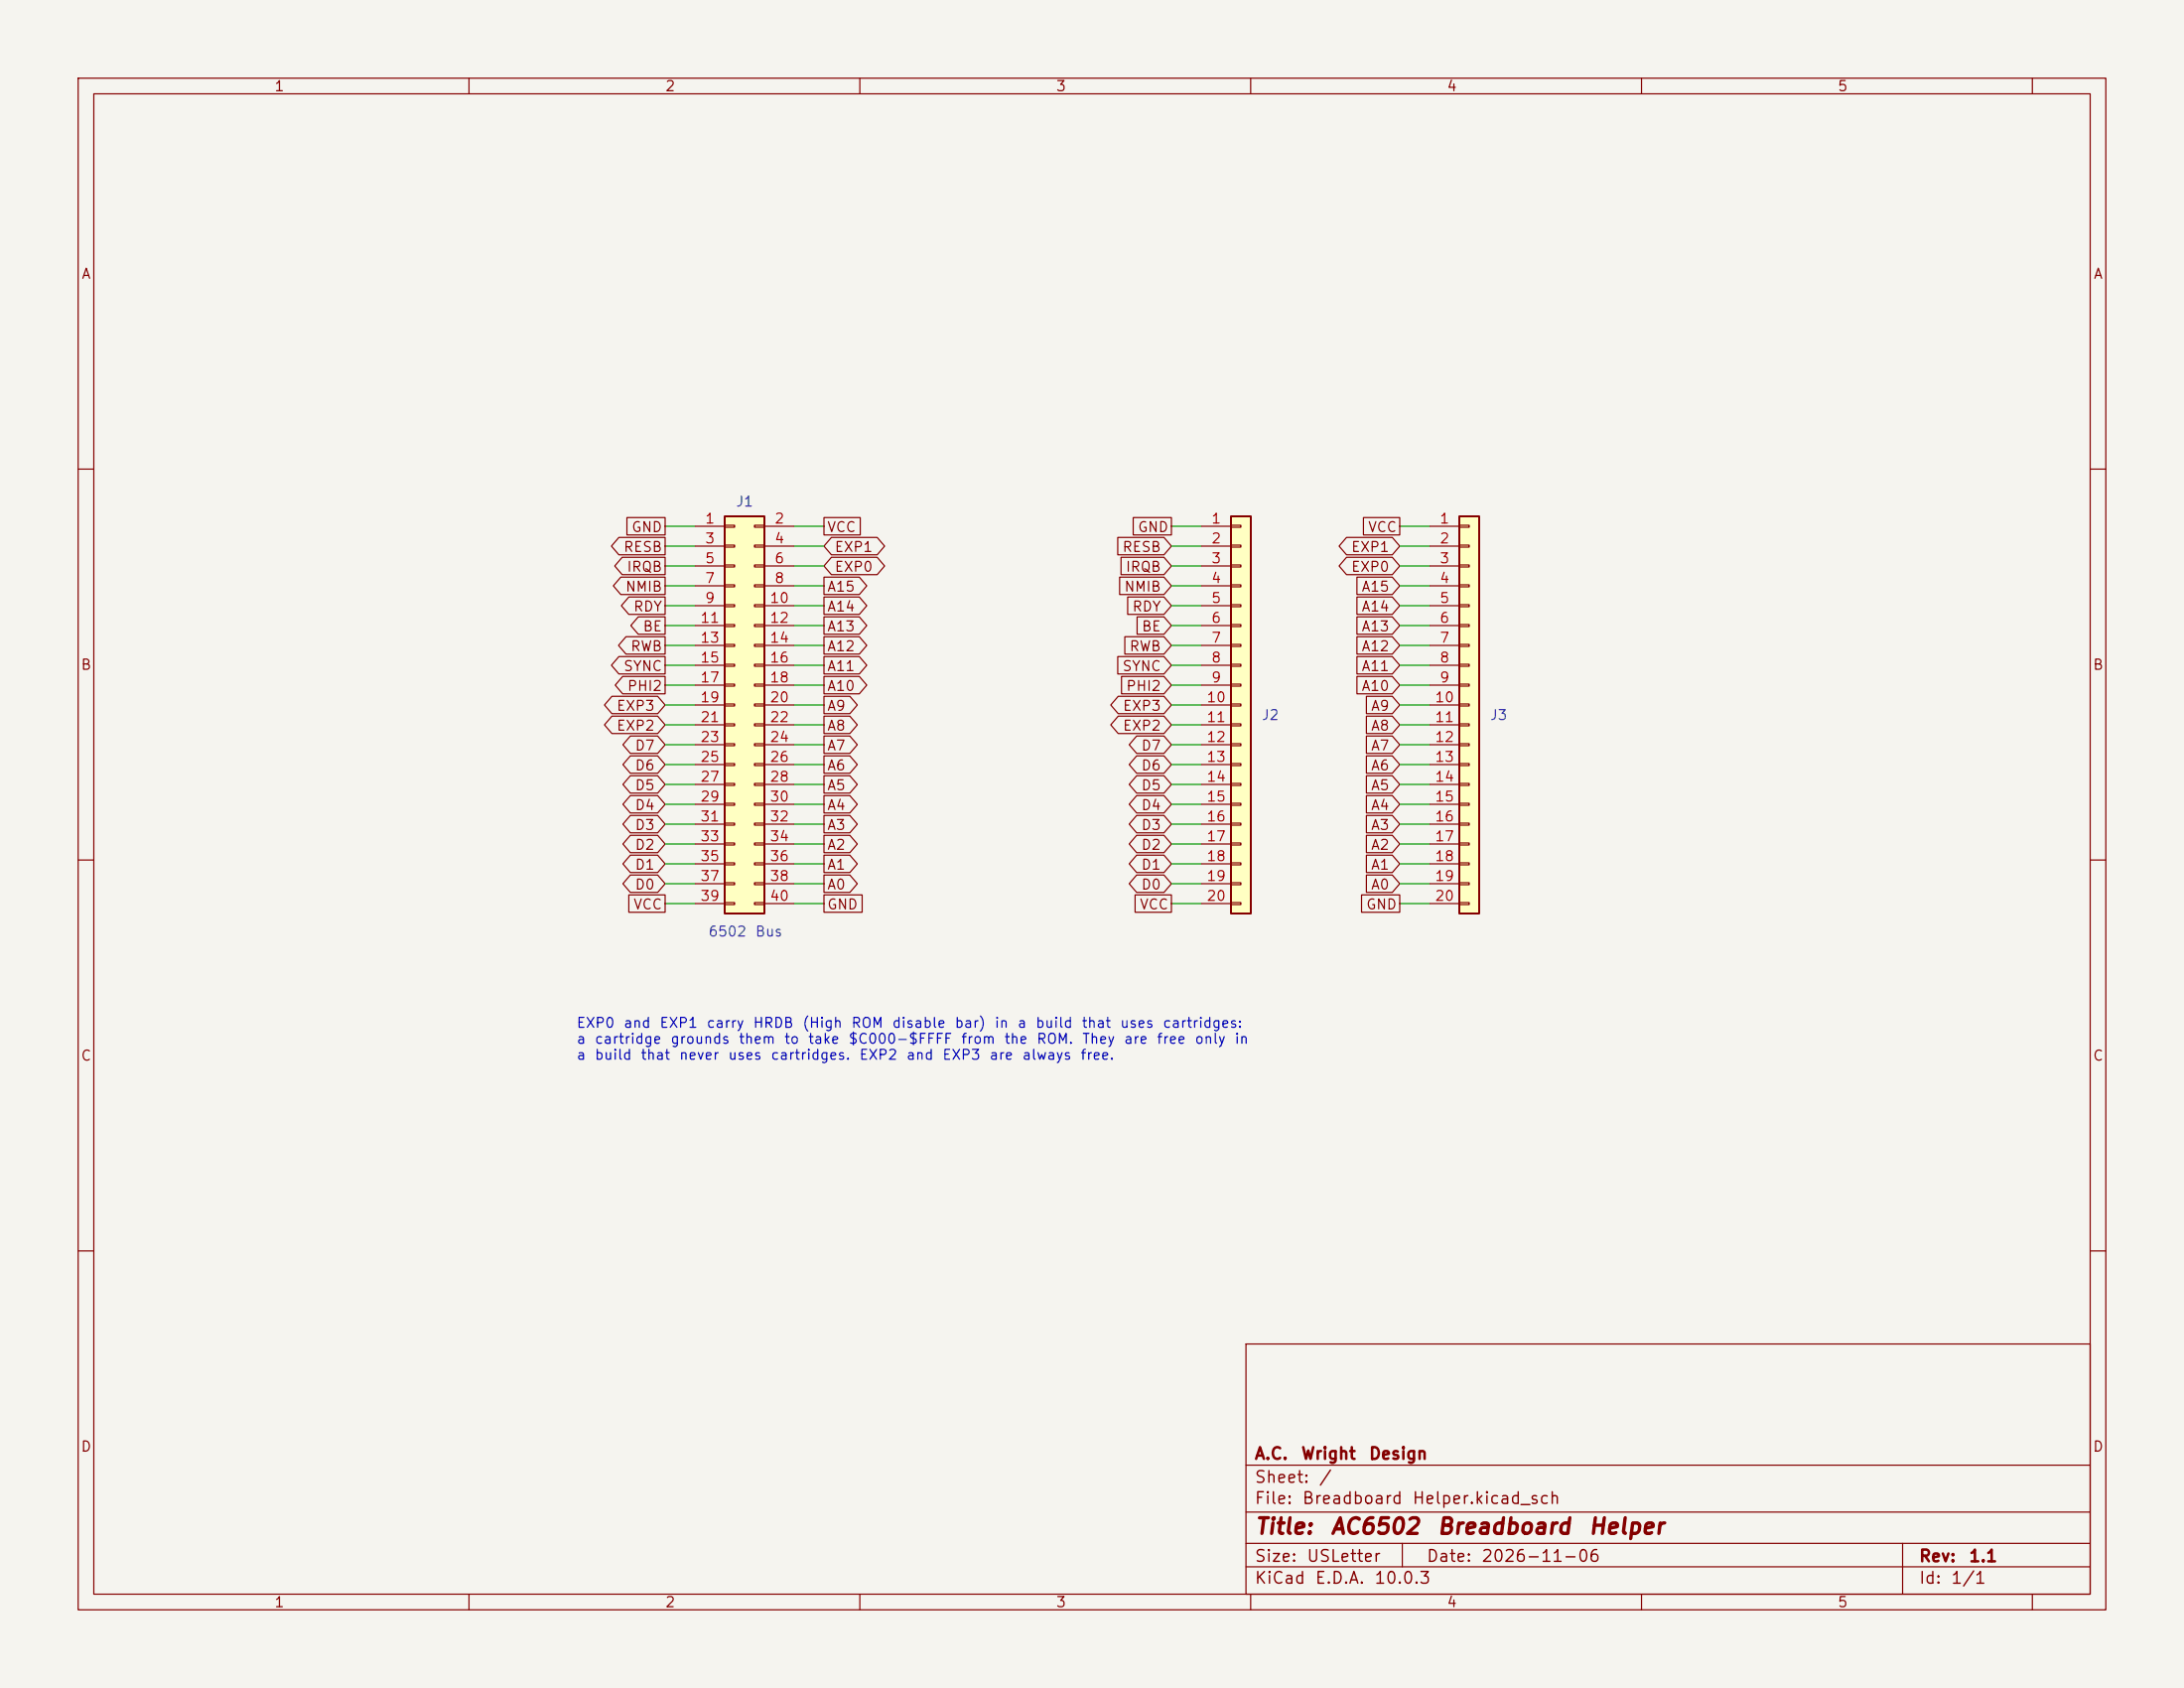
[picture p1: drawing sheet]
<svg xmlns="http://www.w3.org/2000/svg" width="279mm" height="216mm" viewBox="0 0 279 216" stroke-linecap="round" stroke-linejoin="round" font-family="sans-serif">
<path d="M0 0h279.4v215.9h-279.4z" fill="#f5f4ef" stroke="#f5f4ef" stroke-width=".13"/>
<g fill="none" stroke="#840000" stroke-width=".15">
<path d="M10 10h259.4v195.9h-259.4zM12 12h255.4v191.9h-255.4zM60 10v2M110 10v2M160 10v2M210 10v2M260 10v2M10 60h2M267.4 60h2M10 110h2M267.4 110h2M10 160h2"/>
<path d="M159.4 171.9h108v32h-108zM267.4 160h2M159.4 197.4h108M159.4 193.4h108M159.4 187.4h108M179.4 197.4v3M243.4 197.4v6.5M60 203.9v2M110 203.9v2M159.4 200.4h108M160 203.9v2M210 203.9v2"/>
<path d="M260 203.9v2"/>
</g>
<path d="M157.5 66h2.5v50.8h-2.5z" fill="#ffffc2"/>
<path d="M157.5 66h2.5v50.8h-2.5z" fill="none" stroke="#840000" stroke-width=".25"/>
<g fill="none" stroke="#840000" stroke-width=".15">
<path d="M153.7 67.3h3.8M153.7 69.9h3.8M153.7 72.4h3.8M153.7 74.9h3.8M153.7 77.5h3.8M157.5 67.2h1.2v.2h-1.2zM157.5 69.7h1.2v.3h-1.2zM157.5 72.3h1.2v.2h-1.2zM157.5 74.8h1.2v.3h-1.2zM157.5 77.3h1.2v.3h-1.2zM157.5 79.9h1.2v.2h-1.2zM153.7 80h3.8"/>
<path d="M153.7 82.6h3.8M153.7 85.1h3.8M153.7 87.6h3.8M153.7 90.2h3.8M153.7 92.7h3.8M153.7 95.3h3.8M153.7 97.8h3.8M157.5 82.4h1.2v.3h-1.2zM157.5 85h1.2v.2h-1.2zM157.5 87.5h1.2v.3h-1.2zM157.5 90h1.2v.3h-1.2zM157.5 92.6h1.2v.2h-1.2z"/>
<path d="M157.5 95.1h1.2v.3h-1.2zM157.5 97.7h1.2v.2h-1.2zM153.7 100.3h3.8M153.7 102.9h3.8M153.7 105.4h3.8M153.7 108h3.8M153.7 110.5h3.8M153.7 113h3.8M153.7 115.6h3.8M157.5 100.2h1.2v.3h-1.2zM157.5 102.7h1.2v.3h-1.2zM157.5 105.3h1.2v.2h-1.2z"/>
<path d="M157.5 107.8h1.2v.3h-1.2zM157.5 110.4h1.2v.2h-1.2zM157.5 112.9h1.2v.3h-1.2zM157.5 115.4h1.2v.3h-1.2z"/>
</g>
<path d="M92.7 66h5.1v50.8h-5.1z" fill="#ffffc2"/>
<path d="M92.7 66h5.1v50.8h-5.1z" fill="none" stroke="#840000" stroke-width=".25"/>
<g fill="none" stroke="#840000" stroke-width=".15">
<path d="M88.9 67.3h3.8M88.9 69.9h3.8M88.9 72.4h3.8M88.9 74.9h3.8M88.9 77.5h3.8M92.7 67.2h1.3v.2h-1.3zM92.7 69.7h1.3v.3h-1.3zM92.7 72.3h1.3v.2h-1.3zM92.7 74.8h1.3v.3h-1.3zM92.7 77.3h1.3v.3h-1.3zM92.7 79.9h1.3v.2h-1.3zM96.5 67.2h1.3v.2h-1.3z"/>
<path d="M96.5 69.7h1.3v.3h-1.3zM96.5 72.3h1.3v.2h-1.3zM96.5 74.8h1.3v.3h-1.3zM96.5 77.3h1.3v.3h-1.3zM96.5 79.9h1.3v.2h-1.3zM97.8 67.3h3.8M97.8 69.9h3.8M97.8 72.4h3.8M97.8 74.9h3.8M97.8 77.5h3.8M88.9 80h3.8M88.9 82.6h3.8"/>
<path d="M88.9 85.1h3.8M88.9 87.6h3.8M88.9 90.2h3.8M88.9 92.7h3.8M88.9 95.3h3.8M88.9 97.8h3.8M92.7 82.4h1.3v.3h-1.3zM92.7 85h1.3v.2h-1.3zM92.7 87.5h1.3v.3h-1.3zM92.7 90h1.3v.3h-1.3zM92.7 92.6h1.3v.2h-1.3zM92.7 95.1h1.3v.3h-1.3z"/>
<path d="M92.7 97.7h1.3v.2h-1.3zM96.5 82.4h1.3v.3h-1.3zM96.5 85h1.3v.2h-1.3zM96.5 87.5h1.3v.3h-1.3zM96.5 90h1.3v.3h-1.3zM96.5 92.6h1.3v.2h-1.3zM96.5 95.1h1.3v.3h-1.3zM96.5 97.7h1.3v.2h-1.3zM97.8 80h3.8M97.8 82.6h3.8M97.8 85.1h3.8M97.8 87.6h3.8"/>
<path d="M97.8 90.2h3.8M97.8 92.7h3.8M97.8 95.3h3.8M97.8 97.8h3.8M88.9 100.3h3.8M88.9 102.9h3.8M88.9 105.4h3.8M88.9 108h3.8M88.9 110.5h3.8M88.9 113h3.8M88.9 115.6h3.8M92.7 100.2h1.3v.3h-1.3z"/>
<path d="M92.7 102.7h1.3v.3h-1.3zM92.7 105.3h1.3v.2h-1.3zM92.7 107.8h1.3v.3h-1.3zM92.7 110.4h1.3v.2h-1.3zM92.7 112.9h1.3v.3h-1.3zM92.7 115.4h1.3v.3h-1.3zM96.5 100.2h1.3v.3h-1.3zM96.5 102.7h1.3v.3h-1.3zM96.5 105.3h1.3v.2h-1.3zM96.5 107.8h1.3v.3h-1.3zM96.5 110.4h1.3v.2h-1.3zM96.5 112.9h1.3v.3h-1.3z"/>
<path d="M96.5 115.4h1.3v.3h-1.3zM97.8 100.3h3.8M97.8 102.9h3.8M97.8 105.4h3.8M97.8 108h3.8M97.8 110.5h3.8M97.8 113h3.8M97.8 115.6h3.8"/>
</g>
<path d="M186.7 66h2.5v50.8h-2.5z" fill="#ffffc2"/>
<path d="M186.7 66h2.5v50.8h-2.5z" fill="none" stroke="#840000" stroke-width=".25"/>
<g fill="none" stroke="#840000" stroke-width=".15">
<path d="M79.2 68.7h5.9v2.3h-5.9l-1-1.1zM79.4 73.8h5.7v2.2h-5.7l-.9-1.1zM79.6 71.3h5.5v2.2h-5.5l-1-1.1zM80.2 66.2h4.9v2.2h-4.9zM80.4 76.4h4.7v2.2h-4.7l-.9-1.1zM81.7 78.9h3.4v2.2h-3.4l-1-1.1zM105.4 73.8h4.5l1 1.1-1 1.1h-4.5zM105.4 66.2h4.7v2.2h-4.7zM105.4 78.9h4.5l1 1.1-1 1.1h-4.5zM105.4 76.4h4.5l1 1.1-1 1.1h-4.5zM106.4 71.3h5.8l1 1.1-1 1.1h-5.8l-1-1.1zM106.4 68.7h5.8l1 1.2-1 1.1h-5.8l-1-1.1z"/>
<path d="M143 68.7h5.9l1 1.2-1 1.1h-5.9zM143.2 73.8h5.7l1 1.1-1 1.1h-5.7zM143.4 71.3h5.5l1 1.1-1 1.1h-5.5zM144.3 76.4h4.6l1 1.1-1 1.1h-4.6zM145 66.2h4.9v2.2h-4.9zM145.5 78.9h3.4l1 1.1-1 1.1h-3.4zM172.3 71.3h5.8l1 1.1-1 1.1h-5.8l-1-1.1zM172.3 68.7h5.8l1 1.2-1 1.1h-5.8l-1-1.1zM173.6 76.4h4.5l1 1.1-1 1.1h-4.5zM173.6 73.8h4.5l1 1.1-1 1.1h-4.5zM173.6 78.9h4.5l1 1.1-1 1.1h-4.5zM174.4 66.2h4.7v2.2h-4.7z"/>
<path d="M182.9 67.3h3.8M182.9 69.9h3.8M182.9 72.4h3.8M182.9 74.9h3.8M182.9 77.5h3.8M186.7 67.2h1.3v.2h-1.3zM186.7 69.7h1.3v.3h-1.3zM186.7 72.3h1.3v.2h-1.3zM186.7 74.8h1.3v.3h-1.3zM186.7 77.3h1.3v.3h-1.3zM186.7 79.9h1.3v.2h-1.3zM78.3 91.6h5.8l1 1.1-1 1.1h-5.8l-1-1.1z"/>
<path d="M78.3 89.1h5.8l1 1.1-1 1.1h-5.8l-1-1.1zM79.2 84h5.9v2.2h-5.9l-1-1.1zM79.7 86.5h5.4v2.2h-5.4l-1-1.1zM80.1 81.4h5v2.3h-5l-1-1.1zM80.6 99.2h3.5l1 1.1-1 1.1h-3.5l-.9-1.1zM80.6 96.7h3.5l1 1.1-1 1.1h-3.5l-.9-1.1zM80.6 94.1h3.5l1 1.2-1 1.1h-3.5l-.9-1.1zM105.4 89.1h3.3l1 1.1-1 1.1h-3.3zM105.4 86.5h4.5l1 1.1-1 1.1h-4.5zM105.4 84h4.5l1 1.1-1 1.1h-4.5zM105.4 81.4h4.5l1 1.2-1 1.1h-4.5zM105.4 99.2h3.3l1 1.1-1 1.1h-3.3z"/>
<path d="M105.4 96.7h3.3l1 1.1-1 1.1h-3.3zM105.4 94.1h3.3l1 1.2-1 1.1h-3.3zM105.4 91.6h3.3l1 1.1-1 1.1h-3.3zM143 84h5.9l1 1.1-1 1.1h-5.9zM143.1 89.1h5.8l1 1.1-1 1.1h-5.8l-1-1.1zM143.1 91.6h5.8l1 1.1-1 1.1h-5.8l-1-1.1zM143.5 86.5h5.4l1 1.1-1 1.1h-5.4zM143.9 81.4h5l1 1.2-1 1.1h-5zM145.4 99.2h3.5l1 1.1-1 1.1h-3.5l-.9-1.1zM145.4 96.7h3.5l1 1.1-1 1.1h-3.5l-.9-1.1zM145.4 94.1h3.5l1 1.2-1 1.1h-3.5l-.9-1.1zM173.6 84h4.5l1 1.1-1 1.1h-4.5z"/>
<path d="M173.6 86.5h4.5l1 1.1-1 1.1h-4.5zM173.6 81.4h4.5l1 1.2-1 1.1h-4.5zM174.8 94.1h3.3l1 1.2-1 1.1h-3.3zM174.8 96.7h3.3l1 1.1-1 1.1h-3.3zM174.8 91.6h3.3l1 1.1-1 1.1h-3.3zM174.8 99.2h3.3l1 1.1-1 1.1h-3.3zM174.8 89.1h3.3l1 1.1-1 1.1h-3.3zM182.9 80h3.8M182.9 82.6h3.8M182.9 85.1h3.8M182.9 87.6h3.8M182.9 90.2h3.8"/>
<path d="M182.9 92.7h3.8M182.9 95.3h3.8M182.9 97.8h3.8M186.7 82.4h1.3v.3h-1.3zM186.7 85h1.3v.2h-1.3zM186.7 87.5h1.3v.3h-1.3zM186.7 90h1.3v.3h-1.3zM186.7 92.6h1.3v.2h-1.3zM186.7 95.1h1.3v.3h-1.3zM186.7 97.7h1.3v.2h-1.3zM80.4 114.5h4.7v2.2h-4.7zM80.6 111.9h3.5l1 1.1-1 1.1h-3.5l-.9-1.1z"/>
<path d="M80.6 109.4h3.5l1 1.1-1 1.1h-3.5l-.9-1.1zM80.6 106.8h3.5l1 1.2-1 1.1h-3.5l-.9-1.1zM80.6 104.3h3.5l1 1.1-1 1.1h-3.5l-.9-1.1zM80.6 101.8h3.5l1 1.1-1 1.1h-3.5l-.9-1.1zM105.4 114.5h4.9v2.2h-4.9zM105.4 111.9h3.3l1 1.1-1 1.1h-3.3zM105.4 109.4h3.3l1 1.1-1 1.1h-3.3zM105.4 106.8h3.3l1 1.2-1 1.1h-3.3zM105.4 104.3h3.3l1 1.1-1 1.1h-3.3zM105.4 101.8h3.3l1 1.1-1 1.1h-3.3zM145.2 114.5h4.7v2.2h-4.7zM145.4 101.8h3.5l1 1.1-1 1.1h-3.5l-.9-1.1z"/>
<path d="M145.4 104.3h3.5l1 1.1-1 1.1h-3.5l-.9-1.1zM145.4 109.4h3.5l1 1.1-1 1.1h-3.5l-.9-1.1zM145.4 111.9h3.5l1 1.1-1 1.1h-3.5l-.9-1.1zM145.4 106.8h3.5l1 1.2-1 1.1h-3.5l-.9-1.1zM174.2 114.5h4.9v2.2h-4.9zM174.8 106.8h3.3l1 1.2-1 1.1h-3.3zM174.8 111.9h3.3l1 1.1-1 1.1h-3.3zM174.8 101.8h3.3l1 1.1-1 1.1h-3.3zM174.8 104.3h3.3l1 1.1-1 1.1h-3.3zM174.8 109.4h3.3l1 1.1-1 1.1h-3.3zM182.9 100.3h3.8M182.9 102.9h3.8"/>
<path d="M182.9 105.4h3.8M182.9 108h3.8M182.9 110.5h3.8M182.9 113h3.8M182.9 115.6h3.8M186.7 100.2h1.3v.3h-1.3zM186.7 102.7h1.3v.3h-1.3zM186.7 105.3h1.3v.2h-1.3zM186.7 107.8h1.3v.3h-1.3zM186.7 110.4h1.3v.2h-1.3zM186.7 112.9h1.3v.3h-1.3zM186.7 115.4h1.3v.3h-1.3z"/>
</g>
<g fill="none" stroke="#009600" stroke-width=".15">
<path d="M85.1 77.5h3.8M85.1 74.9h3.8M85.1 72.4h3.8M85.1 67.3h3.8M85.1 69.9h3.8M101.6 77.5h3.8M101.6 74.9h3.8M101.6 72.4h3.8M101.6 67.3h3.8M101.6 69.9h3.8M149.9 77.5h3.8M149.9 74.9h3.8"/>
<path d="M149.9 72.4h3.8M149.9 67.3h3.8M149.9 69.9h3.8M179.1 77.5h3.8M179.1 74.9h3.8M179.1 72.4h3.8M179.1 67.3h3.8M179.1 69.9h3.8M85.1 92.7h3.8M85.1 95.3h3.8M85.1 97.8h3.8M85.1 80h3.8"/>
<path d="M85.1 82.6h3.8M85.1 85.1h3.8M85.1 87.6h3.8M85.1 90.2h3.8M101.6 92.7h3.8M101.6 95.3h3.8M101.6 97.8h3.8M101.6 80h3.8M101.6 82.6h3.8M101.6 85.1h3.8M101.6 87.6h3.8M101.6 90.2h3.8"/>
<path d="M149.9 92.7h3.8M149.9 95.3h3.8M149.9 97.8h3.8M149.9 80h3.8M149.9 82.6h3.8M149.9 85.1h3.8M149.9 87.6h3.8M149.9 90.2h3.8M179.1 92.7h3.8M179.1 95.3h3.8M179.1 97.8h3.8M179.1 80h3.8"/>
<path d="M179.1 82.6h3.8M179.1 85.1h3.8M179.1 87.6h3.8M179.1 90.2h3.8M85.1 108h3.8M85.1 100.3h3.8M85.1 102.9h3.8M85.1 105.4h3.8M85.1 110.5h3.8M85.1 113h3.8M85.1 115.6h3.8M101.6 108h3.8"/>
<path d="M101.6 100.3h3.8M101.6 102.9h3.8M101.6 105.4h3.8M101.6 110.5h3.8M101.6 113h3.8M101.6 115.6h3.8M149.9 108h3.8M149.9 100.3h3.8M149.9 102.9h3.8M149.9 105.4h3.8M149.9 110.5h3.8M149.9 113h3.8"/>
<path d="M149.9 115.6h3.8M179.1 108h3.8M179.1 100.3h3.8M179.1 102.9h3.8M179.1 105.4h3.8M179.1 110.5h3.8M179.1 113h3.8M179.1 115.6h3.8"/>
</g>
<g font-size="2" fill="#840000">
<text x="160.4" y="196.7">Title:</text>
<text x="170.1" y="196.7">AC6502</text>
<text x="183.7" y="196.7">Breadboard</text>
<text x="203.1" y="196.7">Helper</text>
</g>
<g font-size="1.5" fill="#840000">
<text x="160.4" y="190">Sheet:</text>
<text x="160.4" y="187">A.C.</text>
<text x="166.4" y="187">Wright</text>
<text x="168.6" y="190">/</text>
<text x="175" y="187">Design</text>
<text x="160.4" y="192.7">File:</text>
<text x="166.5" y="192.7">Breadboard</text>
<text x="180.6" y="192.7">Helper.kicad_sch</text>
<text x="160.4" y="202.9">KiCad</text>
<text x="160.4" y="200.1">Size:</text>
<text x="167.1" y="200.1">USLetter</text>
<text x="168.1" y="202.9">E.D.A.</text>
<text x="175.7" y="202.9">10.0.3</text>
<text x="182.4" y="200.1">Date:</text>
<text x="189.4" y="200.1">2026-11-06</text>
<text x="245.4" y="200.1">Rev:</text>
<text x="245.4" y="202.9">Id:</text>
<text x="249.5" y="202.9">1/1</text>
<text x="251.8" y="200.1">1.1</text>
</g>
<g font-size="1.3" fill="#840000">
<text x="35" y="12">1</text>
<text x="85" y="12">2</text>
<text x="135" y="12">3</text>
<text x="185" y="12">4</text>
<text x="235" y="12">5</text>
<text x="10.3" y="36">A</text>
<text x="267.7" y="36">A</text>
<text x="79.7" y="70.9">RESB</text>
<text x="80.7" y="68.4">GND</text>
<text x="105.7" y="68.4">VCC</text>
<text x="106.7" y="70.9">EXP1</text>
<text x="143.5" y="70.9">RESB</text>
<text x="145.5" y="68.4">GND</text>
<text x="172.8" y="70.9">EXP1</text>
<text x="174.9" y="68.4">VCC</text>
<text x="79.9" y="76">NMIB</text>
<text x="80.1" y="73.5">IRQB</text>
<text x="105.7" y="76">A15</text>
<text x="106.7" y="73.5">EXP0</text>
<text x="143.7" y="76">NMIB</text>
<text x="143.9" y="73.5">IRQB</text>
<text x="172.8" y="73.5">EXP0</text>
<text x="174.1" y="76">A15</text>
<text x="80.6" y="83.6">RWB</text>
<text x="80.9" y="78.5">RDY</text>
<text x="82.2" y="81.1">BE</text>
<text x="105.7" y="83.6">A12</text>
<text x="105.7" y="81.1">A13</text>
<text x="105.7" y="78.5">A14</text>
<text x="144.4" y="83.6">RWB</text>
<text x="144.8" y="78.5">RDY</text>
<text x="146" y="81.1">BE</text>
<text x="174.1" y="83.6">A12</text>
<text x="174.1" y="78.5">A14</text>
<text x="174.1" y="81.1">A13</text>
<text x="10.3" y="86">B</text>
<text x="79.7" y="86.2">SYNC</text>
<text x="80.2" y="88.7">PHI2</text>
<text x="105.7" y="88.7">A10</text>
<text x="105.7" y="86.2">A11</text>
<text x="143.5" y="86.2">SYNC</text>
<text x="144" y="88.7">PHI2</text>
<text x="174.1" y="86.2">A11</text>
<text x="174.1" y="88.7">A10</text>
<text x="267.7" y="86">B</text>
<text x="78.8" y="93.8">EXP2</text>
<text x="78.8" y="91.2">EXP3</text>
<text x="105.7" y="91.2">A9</text>
<text x="105.7" y="93.8">A8</text>
<text x="143.5" y="91.2">EXP3</text>
<text x="143.5" y="93.8">EXP2</text>
<text x="175.3" y="93.8">A8</text>
<text x="175.3" y="91.2">A9</text>
<text x="81.1" y="101.4">D5</text>
<text x="81.1" y="98.9">D6</text>
<text x="81.1" y="96.3">D7</text>
<text x="105.7" y="101.4">A5</text>
<text x="105.7" y="98.9">A6</text>
<text x="105.7" y="96.3">A7</text>
<text x="145.9" y="101.4">D5</text>
<text x="145.9" y="98.9">D6</text>
<text x="145.9" y="96.3">D7</text>
<text x="175.3" y="96.3">A7</text>
<text x="175.3" y="98.9">A6</text>
<text x="175.3" y="101.4">A5</text>
<text x="81.1" y="106.5">D3</text>
<text x="81.1" y="103.9">D4</text>
<text x="105.7" y="106.5">A3</text>
<text x="105.7" y="103.9">A4</text>
<text x="145.9" y="103.9">D4</text>
<text x="145.9" y="106.5">D3</text>
<text x="175.3" y="103.9">A4</text>
<text x="175.3" y="106.5">A3</text>
<text x="81.1" y="111.6">D1</text>
<text x="81.1" y="109">D2</text>
<text x="105.7" y="111.6">A1</text>
<text x="105.7" y="109">A2</text>
<text x="145.9" y="111.6">D1</text>
<text x="145.9" y="109">D2</text>
<text x="175.3" y="109">A2</text>
<text x="175.3" y="111.6">A1</text>
<text x="80.9" y="116.6">VCC</text>
<text x="81.1" y="114.1">D0</text>
<text x="105.7" y="116.6">GND</text>
<text x="105.7" y="114.1">A0</text>
<text x="145.7" y="116.6">VCC</text>
<text x="145.9" y="114.1">D0</text>
<text x="174.7" y="116.6">GND</text>
<text x="175.3" y="114.1">A0</text>
<text x="10.3" y="136">C</text>
<text x="267.7" y="136">C</text>
<text x="10.3" y="186">D</text>
<text x="267.7" y="186">D</text>
<text x="35" y="205.9">1</text>
<text x="85" y="205.9">2</text>
<text x="135" y="205.9">3</text>
<text x="185" y="205.9">4</text>
<text x="235" y="205.9">5</text>
</g>
<g font-size="1.3" fill="#006464">
<text x="94.1" y="65.1">J1</text>
<text x="161.3" y="92.4">J2</text>
<text x="190.5" y="92.4">J3</text>
<text x="90.5" y="120.1">6502</text>
<text x="96.5" y="120.1">Bus</text>
</g>
<g font-size="1.3" fill="#a90000">
<text x="90.1" y="67.3">1</text>
<text x="90.1" y="69.8">3</text>
<text x="99" y="67.3">2</text>
<text x="99" y="69.8">4</text>
<text x="154.9" y="67.3">1</text>
<text x="154.9" y="69.8">2</text>
<text x="184.1" y="67.3">1</text>
<text x="184.1" y="69.8">2</text>
<text x="90.1" y="72.4">5</text>
<text x="90.1" y="74.9">7</text>
<text x="90.1" y="77.4">9</text>
<text x="98.4" y="77.4">10</text>
<text x="99" y="72.4">6</text>
<text x="99" y="74.9">8</text>
<text x="154.9" y="72.4">3</text>
<text x="154.9" y="74.9">4</text>
<text x="154.9" y="77.4">5</text>
<text x="184.1" y="72.4">3</text>
<text x="184.1" y="74.9">4</text>
<text x="184.1" y="77.4">5</text>
<text x="89.5" y="80">11</text>
<text x="89.5" y="82.5">13</text>
<text x="98.4" y="80">12</text>
<text x="98.4" y="82.5">14</text>
<text x="154.9" y="80">6</text>
<text x="154.9" y="82.5">7</text>
<text x="184.1" y="80">6</text>
<text x="184.1" y="82.5">7</text>
<text x="89.5" y="85.1">15</text>
<text x="89.5" y="87.6">17</text>
<text x="98.4" y="85.1">16</text>
<text x="98.4" y="87.6">18</text>
<text x="154.9" y="85.1">8</text>
<text x="154.9" y="87.6">9</text>
<text x="184.1" y="85.1">8</text>
<text x="184.1" y="87.6">9</text>
<text x="89.5" y="90.1">19</text>
<text x="89.5" y="92.7">21</text>
<text x="89.5" y="95.2">23</text>
<text x="98.4" y="90.1">20</text>
<text x="98.4" y="92.7">22</text>
<text x="98.4" y="95.2">24</text>
<text x="154.3" y="90.1">10</text>
<text x="154.3" y="92.7">11</text>
<text x="154.3" y="95.2">12</text>
<text x="183.5" y="90.1">10</text>
<text x="183.5" y="92.7">11</text>
<text x="183.5" y="95.2">12</text>
<text x="89.5" y="97.8">25</text>
<text x="89.5" y="100.3">27</text>
<text x="98.4" y="97.8">26</text>
<text x="98.4" y="100.3">28</text>
<text x="154.3" y="97.8">13</text>
<text x="154.3" y="100.3">14</text>
<text x="183.5" y="97.8">13</text>
<text x="183.5" y="100.3">14</text>
<text x="89.5" y="102.8">29</text>
<text x="89.5" y="105.4">31</text>
<text x="89.5" y="107.9">33</text>
<text x="98.4" y="102.8">30</text>
<text x="98.4" y="105.4">32</text>
<text x="98.4" y="107.9">34</text>
<text x="154.3" y="102.8">15</text>
<text x="154.3" y="105.4">16</text>
<text x="154.3" y="107.9">17</text>
<text x="183.5" y="102.8">15</text>
<text x="183.5" y="105.4">16</text>
<text x="183.5" y="107.9">17</text>
<text x="89.5" y="110.5">35</text>
<text x="89.5" y="113">37</text>
<text x="98.4" y="110.5">36</text>
<text x="98.4" y="113">38</text>
<text x="154.3" y="110.5">18</text>
<text x="154.3" y="113">19</text>
<text x="183.5" y="110.5">18</text>
<text x="183.5" y="113">19</text>
<text x="89.5" y="115.5">39</text>
<text x="98.4" y="115.5">40</text>
<text x="154.3" y="115.5">20</text>
<text x="183.5" y="115.5">20</text>
</g>
<g font-size="1.3" fill="#0000c2">
<text x="73.7" y="131.8">EXP0</text>
<text x="79.7" y="131.8">and</text>
<text x="84.3" y="131.8">EXP1</text>
<text x="90.3" y="131.8">carry</text>
<text x="96.2" y="131.8">HRDB</text>
<text x="102.6" y="131.8">(High</text>
<text x="108.8" y="131.8">ROM</text>
<text x="114" y="131.8">disable</text>
<text x="122" y="131.8">bar)</text>
<text x="127.1" y="131.8">in</text>
<text x="130.1" y="131.8">a</text>
<text x="132.4" y="131.8">build</text>
<text x="138.3" y="131.8">that</text>
<text x="143.2" y="131.8">uses</text>
<text x="148.7" y="131.8">cartridges:</text>
<text x="73.7" y="133.8">a</text>
<text x="73.7" y="135.9">a</text>
<text x="76" y="133.8">cartridge</text>
<text x="76" y="135.9">build</text>
<text x="81.9" y="135.9">that</text>
<text x="85.7" y="133.8">grounds</text>
<text x="86.8" y="135.9">never</text>
<text x="93" y="135.9">uses</text>
<text x="94.4" y="133.8">them</text>
<text x="98.5" y="135.9">cartridges.</text>
<text x="100.2" y="133.8">to</text>
<text x="103.3" y="133.8">take</text>
<text x="108.4" y="133.8">$C000-$FFFF</text>
<text x="109.8" y="135.9">EXP2</text>
<text x="115.8" y="135.9">and</text>
<text x="120.5" y="135.9">EXP3</text>
<text x="122.9" y="133.8">from</text>
<text x="126.5" y="135.9">are</text>
<text x="128.4" y="133.8">the</text>
<text x="130.7" y="135.9">always</text>
<text x="132.5" y="133.8">ROM.</text>
<text x="138.1" y="135.9">free.</text>
<text x="138.3" y="133.8">They</text>
<text x="143.7" y="133.8">are</text>
<text x="147.9" y="133.8">free</text>
<text x="152.7" y="133.8">only</text>
<text x="157.8" y="133.8">in</text>
</g>
</svg>
